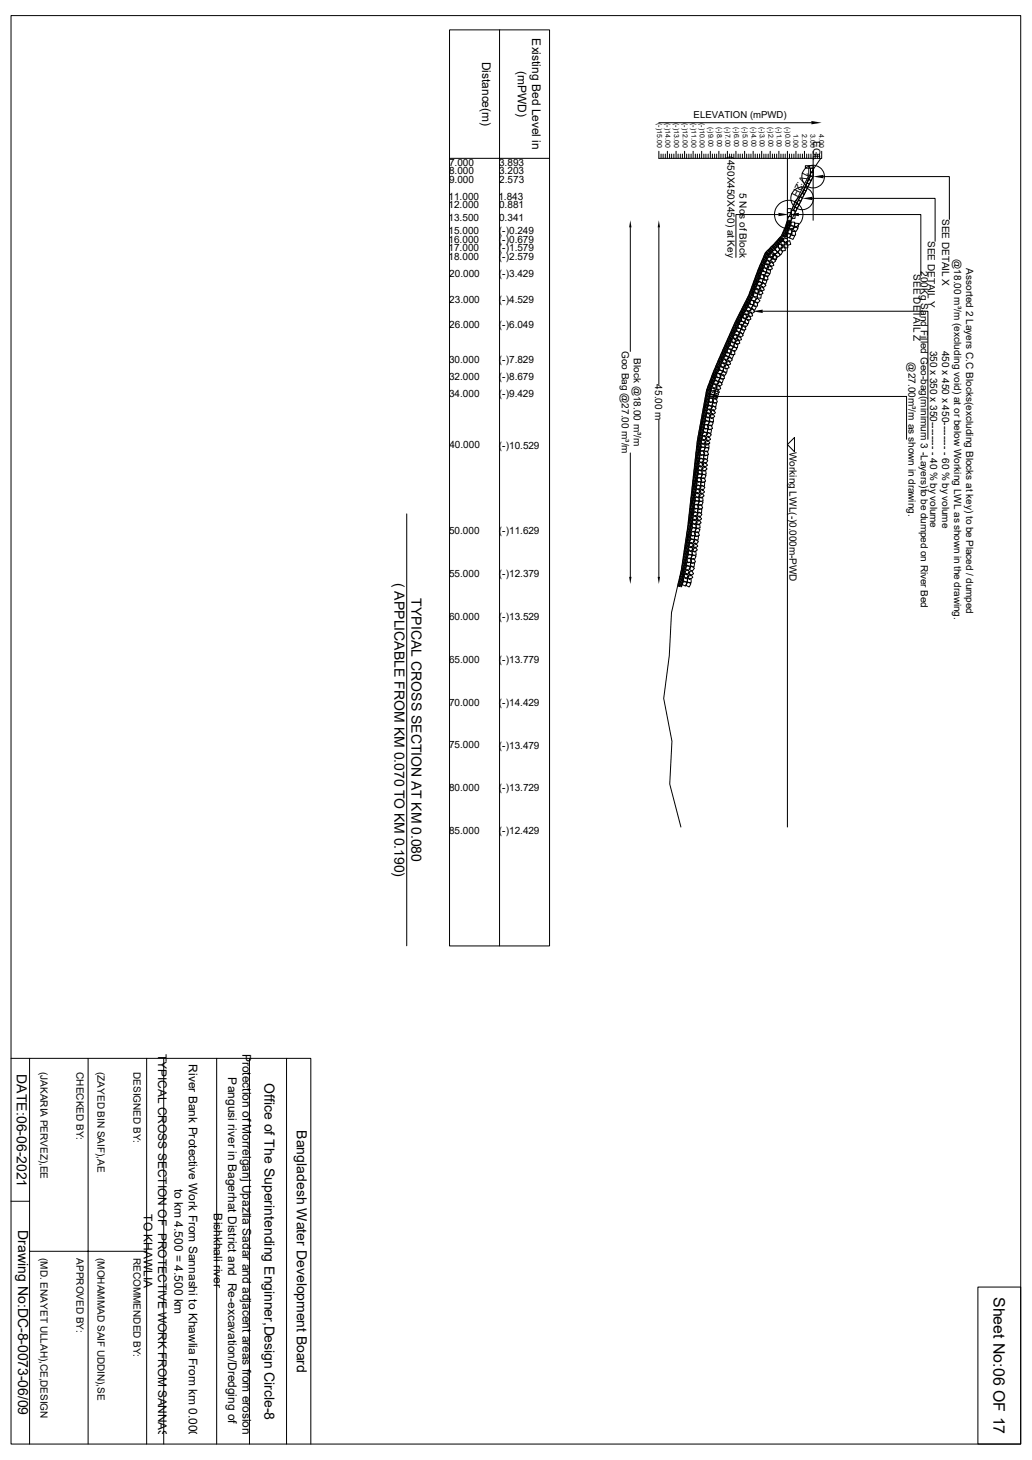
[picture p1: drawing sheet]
<svg xmlns="http://www.w3.org/2000/svg" width="297mm" height="420mm" viewBox="0 0 297 420" stroke-linecap="round" stroke-linejoin="round" font-family="sans-serif">
<g fill="none" stroke="#000" stroke-width=".29">
<path d="M3.2 4.5h290.6v410.9h-290.6zM129.4 8.6h28.8v263.5h-28.8zM143.8 8.6v263.5M189.6 35.3h43.9M129.4 45.6h28.8M189.6 43.5v2.1h46.9v-2.1M190.2 44.3v1.3M190.8 44.3v1.3M191.5 44.3v1.3M192.1 43.5v2.1M192.7 44.3v1.3M193.3 44.3v1.3"/>
<path d="M193.9 44.3v1.3M194.6 43.5v2.1M195.2 44.3v1.3M195.8 44.3v1.3M196.4 44.3v1.3M197 43.5v2.1M197.6 44.3v1.3M198.2 44.3v1.3M198.9 44.3v1.3M199.5 43.5v2.1M200.1 44.3v1.3M200.7 44.3v1.3"/>
<path d="M201.3 44.3v1.3M201.9 43.5v2.1M202.6 44.3v1.3M203.2 44.3v1.3M203.8 44.3v1.3M204.4 43.5v2.1M205 44.3v1.3M205.7 44.3v1.3M206.2 44.3v1.3M206.9 43.5v2.1M207.5 44.3v1.3M208.1 44.3v1.3"/>
<path d="M208.7 44.3v1.3M209.3 43.5v2.1M210 44.3v1.3M210.6 44.3v1.3M211.2 44.3v1.3M211.8 43.5v2.1M212.4 44.3v1.3M213 44.3v1.3M213.7 44.3v1.3M214.3 43.5v2.1M214.9 44.3v1.3M215.5 44.3v1.3"/>
<path d="M216.1 44.3v1.3M216.7 43.5v2.1M217.3 44.3v1.3M218 44.3v1.3M218.6 44.3v1.3M219.2 43.5v2.1M219.8 44.3v1.3M220.4 44.3v1.3M221.1 44.3v1.3M221.7 43.5v2.1M222.3 44.3v1.3M222.9 44.3v1.3"/>
<path d="M223.5 44.3v1.3M224.2 43.5v2.1M224.7 44.3v1.3M225.4 44.3v1.3M226 44.3v1.3M226.6 43.5v194.4M227.2 44.3v1.3M227.8 44.3v1.3M228.5 44.3v1.3M229.1 43.5v2.1M229.7 44.3v1.3M230.3 44.3v1.3"/>
<path d="M230.9 44.3v1.3M231.5 43.5v2.1M231.8 47.7h1.1v.7h-1.1zM232.2 44.3v1.3M232.7 48.4v2.1l-5 10.1M232.7 44.3v1.3M232.9 47.7h1.1v.7h-1.1zM233.3 48.4v2.2l-5 10M233.3 48.4h.7v1.1h-.7v1.1h.7v-1.1h-.7zM233.3 50.6l.6 .4-.5 .9-.7-.3-.4 1 .6 .3-.4 1-.7-.3-.5 1 .6 .3-.5 1-.6-.3-.5 1 .6 .3-.4 1-.7-.3-.5 .9 .7 .4-.6 1-.6-.3-.5 .9 .7 .4 .4-1-.6-.3 .5-1.1 .7 .4 .5-1-.7-.3 .5-1 .6 .3 .5-1-.6-.3 .5-1 .6 .3 .6-1-.7-.3 .5-1 .6 .3 .5-1-.7-.3zM233.4 44.3v1.3M233.8 57.1h35.3v12.3"/>
<path d="M234 48.4v2.4l-7.4 14.8M234 43.5v19.9M234.6 44.3v1.3M235.2 44.3v1.3M235.8 44.3v1.3M236.2 45.6l-3.2 4.9-1.9 4.9-2.3 2.5-3.9 9.9-4.6 4.9-2.2 4.9-2.7 7.4a247.3 247.3 0 0 0-12 27.1l-2.7 14.8-2.8 24.7-1.8 12.3-2.8 12.3-.7 12.4-1.6 12.3 2.4 12.3-.7 12.4 3.3 12.3M237 50.8h36.2v12.3M181.4 65.4v35.7M189.6 65.4v45.2M217.8 78.9l.2 .1-.2 .7-.5 .6zM218.2 79l.2 .1-.2 .7-.4 .7zM218.4 77.3l.2 .1-.2 .7-.5 .7z"/>
<path d="M218.6 79.2l.2 .1-.2 .7-.5 .6zM218.7 79.9l1 .4-.4 1.1-1-.4zM218.7 79.2l1.1-.2 .2 1.1-1.1 .2zM218.8 77.5l.1 .1-.2 .7-.4 .7zM219 75.9l.2-.1-.1 .6-.6 .9v-.5zM219.2 77.6l.1 .1-.2 .7-.4 .7zM219.4 76h.2l-.1 .6-.6 .8v-.4zM219.6 77.8l.9 .6-.6 .9-1-.6zM219.6 77l1.1 .1-.1 1.1-1.1-.1zM219.7 74.3h.1v.6l-.6 .8v-.4zM219.8 79.5l1.1-.2 .1 1.1-1.1 .2zM219.8 76.2h.2l-.1 .6-.6 .8v-.5z"/>
<path d="M219.8 76.3l1.1-.4 .4 1-1 .4zM220 74.5h.2l-.1 .6-.5 .8v-.5zM220.3 75.3l1-.5 .4 1.1-1 .4zM220.3 72.8h.2l-.1 .6-.6 .8v-.5zM220.4 74.7l.2-.1-.1 .6-.5 .9v-.5zM220.6 72.4l.8-.7 .1 .1a1.3 1.3 0 0 1-1.1 1zM220.6 74.5l.9-.7 .7 .9-.9 .6zM220.6 78.2l.9 .6-.6 .9-.9-.6zM220.7 73l.2-.1-.1 .6-.6 .9v-.5zM220.7 77.4l1.1 .2-.2 1.1-1.1-.2zM220.9 76.7l1-.4 .4 1-1 .5zM220.9 72.7l.8-.7 .1 .1a1.3 1.3 0 0 1-1.1 1z"/>
<path d="M221.1 73.2l.1-.1-.1 .6-.5 .8v-.4zM221.2 73l.8-.7 .1 .1a1.3 1.3 0 0 1-1.1 1zM221.3 75.7l1-.4 .4 1-1 .5zM221.6 72.8l1 .4-.4 1.1-1.1-.5zM221.7 74.9l.8-.7 .7 .9-.9 .7zM221.7 71.2l.8-.7 .2 .2a1.3 1.3 0 0 1-1.2 .9zM221.8 72.6l1.1 .3-.3 1.1-1.1-.3zM222 71.5l.8-.7 .2 .2a1.3 1.3 0 0 1-1.2 .9zM222.2 72.3l1-.5 .5 .9-.9 .6zM222.3 71.8l.8-.7 .2 .1a1.3 1.3 0 0 1-1.2 1zM222.6 73.4l1.1 .3-.3 1.1-1.1-.3zM222.6 73.2l1 .5-.4 1-1-.4z"/>
<path d="M223 73.1l1-.6 .5 1-.9 .5zM223.5 69.4l.4-.1-.5 .8-.6 .4zM223.6 71l.9 .5-.5 1-1-.6zM223.8 69.7l.4-.1-.5 .8-.6 .4zM224 70.3h1.1l.1 1.1h-1.1zM224 61.7h-12.2v12.3M224.1 70l.4-.1-.5 .7-.6 .4zM224.4 71.8l.9 .5-.6 1-.9-.6zM224.6 68.2l.3-.1-.4 .7-.7 .5zM224.7 69.5l1.1-.1 .1 1.1-1.1 .1zM224.8 71h1.1l.1 1.1-1.1 .1zM224.9 68.5l.4-.1-.5 .7-.6 .5z"/>
<path d="M225.2 68.7h.4l-.5 .7-.6 .4zM225.4 68.8l1-.3 .4 1.1-1.1 .3zM225.5 66.6h.2l-.1 .6-.6 .8zM225.6 70.2h1.1v1.1h-1.1zM225.9 66.8l.2-.1-.1 .6-.6 .9zM226.2 65.1h.2l-.1 .6-.6 .8zM226.2 69.6l1-.4 .4 1.1-1 .3zM226.3 66.9h.2l-.1 .6-.6 .8zM226.6 65.3l.1-.1v.6l-.6 .9zM226.6 67l1 .4-.4 1.1-1-.5zM226.6 62.3h1.1v1.1h-1.1zM226.6 61.2h1.1v1.1h-1.1z"/>
<path d="M226.6 60h1.1v1.2h-1.1zM226.7 63.5h.1l.1 .3-.6 1.2zM226.7 66.2l1.1-.1 .2 1.1-1.1 .1zM226.9 65.4h.2l-.1 .6-.6 .8zM227.1 63.7l.1-.1v.3l-.5 1.2zM227.5 63.8l.1-.1 .1 .4-.6 1.1zM227.6 63.9h1.1v1.1h-1.1zM227.6 67.4l1.1 .5-.5 1-1-.4zM227.7 64.7l.9 .7-.6 .9-.9-.6zM227.7 61.7h1.1v1.1h-1.1zM227.7 60.6h1.1v1.1h-1.1zM227.8 66.7l1.1-.2 .1 1.1-1.1 .2z"/>
<path d="M228.7 64.2l1.1 .1-.1 1.1-1.1-.1zM228.7 65.1l1 .6-.6 .9-1-.6zM229.9 61.7h35.1v17.3M208.5 99.9l.1 .3-.6 1.1a1.32 1.32 0 0 1 .5-1.4zM209.2 98.4v.5l-.5 .9a1.32 1.32 0 0 1 .5-1.4zM209.5 98.6l.1 .5-.5 .8a1.32 1.32 0 0 1 .4-1.3zM209.8 96.9l.1 .5-.5 .9a1.32 1.32 0 0 1 .4-1.4zM209.9 98.7l.2 .3-.6 1.1a1.32 1.32 0 0 1 .4-1.4zM210.2 97.1l.2 .3-.6 1.1a1.32 1.32 0 0 1 .4-1.4zM210.2 99.2l.9 .7-.7 .9-.9-.7zM210.3 98.3l1.1 .2-.2 1.1-1.1-.2zM210.5 97.6l1-.4 .4 1.1-1 .4z"/>
<path d="M210.5 95.4l.2 .3-.6 1.1a1.32 1.32 0 0 1 .4-1.4zM210.6 97.2l.1 .6-.6 .8a1.32 1.32 0 0 1 .5-1.4zM210.9 95.5l.1 .3-.6 1.1a1.32 1.32 0 0 1 .5-1.4zM210.9 96.6l1.1-.4 .4 1-1.1 .5zM211.2 93.9l.1 .3-.6 1.1a1.32 1.32 0 0 1 .5-1.4zM211.2 99.7l.9 .6-.7 .9-.9-.7zM211.3 95.7v.6l-.5 .8a1.32 1.32 0 0 1 .5-1.4zM211.3 95.8l.9-.7 .7 1-.9 .6zM211.3 98.8l1.1 .1-.2 1.1-1.1-.1zM211.5 98.1l1.1-.4 .3 1-1 .4zM211.5 94.1l.2 .3-.6 1.1a1.32 1.32 0 0 1 .4-1.4zM211.8 92.4l.2 .3-.6 1.1a1.32 1.32 0 0 1 .4-1.4z"/>
<path d="M211.9 94.2l.1 .6-.5 .8a1.32 1.32 0 0 1 .4-1.4zM212 97.1l1-.5 .4 1.1-1.1 .4zM212.2 92.5l.1 .6-.5 .8a1.32 1.32 0 0 1 .4-1.4zM212.3 94.2l1 .4-.4 1-1.1-.4zM212.3 96.3l.9-.7 .7 .9-.9 .7zM212.4 93.4l1.1-.1 .1 1.1-1.1 .1zM212.4 91.1l.3-.2-.2 .8-.5 .6zM212.6 92.7l.1 .3-.6 1.1a1.32 1.32 0 0 1 .5-1.4zM212.8 91.3l.3-.2-.2 .8-.6 .6zM213.1 89.6l.3-.1-.2 .8-.5 .5zM213.3 94.6l1 .5-.4 1-1-.5zM213.3 91.4l.2-.1-.1 .6-.7 .8z"/>
<path d="M213.4 92.2l.8 .7-.7 .9-.9-.8zM213.4 93.9l1.1-.2 .1 1.1-1.1 .2zM213.5 89.8l.3-.2-.2 .8-.5 .6zM213.5 91.3l1.1 .3-.2 1-1.1-.2zM213.7 90.6l1.1-.3 .3 1.1-1 .3zM213.9 88.1l.3-.1-.2 .8-.6 .6zM213.9 90l.3-.2-.2 .8-.6 .6zM214.2 89.7l1.1-.4 .3 1-1 .4zM214.3 88.3l.3-.1-.3 .8-.5 .6zM214.4 92.7l.8 .7-.7 .8-.8-.7zM214.5 91.8l1.1 .2-.3 1.1-1-.2zM214.7 88.5l.3-.2-.3 .9-.5 .5z"/>
<path d="M214.7 88.9l.9-.7 .6 1-.9 .6zM214.7 91.1l1.1-.3 .3 1-1 .4zM214.8 86.6l.1-.1-.1 .6-.6 .8zM215 86.9l.3-.2-.2 .8-.6 .6zM215.2 90.1l1.1-.3 .3 1-1 .4zM215.4 85.2l.3-.2-.3 .9-.5 .5zM215.4 87.1l.3-.2-.3 .8-.5 .6zM215.7 87.3l1 .5-.5 1-1-.5zM215.7 89.4l.9-.7 .6 1-.9 .6zM215.8 85.4l.3-.1-.3 .8-.5 .6zM215.9 86.5l1.1-.1v1.1l-1.1 .1zM216.1 83.5l.2 .1-.2 .7-.5 .7z"/>
<path d="M216.2 85.6l.3-.2-.3 .8-.5 .6zM216.6 83.6l-.1 .9-.4 .6 .2-1zM216.7 87.8l1 .5-.5 1-1-.5zM216.8 81.9l-.1 .9-.5 .6 .3-1zM216.9 87h1.1v1.1h-1.1zM216.9 83.8l.2 .1-.2 .7-.4 .7zM216.9 85.3l.8 .7-.7 .8-.8-.7zM217 84.2l1.1 .1-.2 1.1-1.1-.1zM217.1 82.1l.2 .1-.3 .7-.4 .7zM217.1 83.5l1-.5 .5 1-1 .5zM217.3 80.4l.1 .1-.2 .7-.4 .7zM217.5 82.3h.1l-.2 .8-.4 .6z"/>
<path d="M217.5 82.5l1-.5 .4 1-1 .5zM217.6 80.6l.2 .1-.2 .7-.4 .6zM217.8 81.6l.9-.7 .7 .8-.9 .8zM217.9 85.8l.8 .7-.7 .8-.8-.7zM218 84.6l1.1 .1-.1 1.1-1.1-.1zM218.1 80.7l.1 .1-.2 .7-.4 .7zM218.1 83.9l1-.5 .5 1-1 .5zM218.5 82.8l1-.4 .5 1-1 .5zM218.9 82l.8-.7 .7 .8-.9 .7zM219.5 89.5h47.5v36.9M219.7 80.3l1 .4-.4 1-1-.3zM202.1 120l.1 .1a1.29 1.29 0 0 1-.4 1.4z"/>
<path d="M202.4 118.4l.1 .1a1.29 1.29 0 0 1-.4 1.4zM202.7 116.8l.1 .1a1.29 1.29 0 0 1-.4 1.4zM202.8 118.4l.1 .1a1.29 1.29 0 0 1-.4 1.4zM203 115.1l.1 .1a1.29 1.29 0 0 1-.5 1.4zM203.1 119.3l.9-.6 .6 .9-.9 .7zM203.1 116.8l.1 .1a1.29 1.29 0 0 1-.4 1.4zM203.2 118.5l.1 .1a1.29 1.29 0 0 1-.4 1.4zM203.3 113.5l.1 .1a1.29 1.29 0 0 1-.5 1.4zM203.3 118.2l.9-.6 .6 .9-.9 .7zM203.4 115.2l.1 .1a1.29 1.29 0 0 1-.4 1.4zM203.5 116.9l.1 .1a1.29 1.29 0 0 1-.4 1.4zM203.6 111.9l.1 .1a1.29 1.29 0 0 1-.5 1.4z"/>
<path d="M203.7 113.6l.1 .1a1.29 1.29 0 0 1-.4 1.4zM203.8 115.3l.1 .1a1.29 1.29 0 0 1-.4 1.4zM204 114.8l1-.4 .4 1-1.1 .4zM204 112l.1 .1a1.29 1.29 0 0 1-.4 1.4zM204 115.6l1.1 .1-.2 1.1-1.1-.1zM204.1 110.5l.2 .1-.3 .7-.4 .6zM204.1 113.7l.1 .1a1.29 1.29 0 0 1-.4 1.4zM204.2 116.5l.8 .7-.7 .9-.8-.8zM204.2 119.5l.9-.6 .6 .9-.9 .6zM204.4 118.4l.9-.6 .6 .9-.9 .7zM204.4 112.1l.1 .1a1.29 1.29 0 0 1-.4 1.4zM204.5 112.4h1.1l.1 1.1h-1.1z"/>
<path d="M204.5 110.7h.2l-.2 .8-.5 .6zM204.6 111.9l.9-.4 .5 .9-1 .5zM204.6 113.3l1 .4-.5 1.1-1-.5zM204.7 109l.2 .1-.3 .7-.4 .6zM204.9 110.8l.2 .1-.2 .7-.5 .6zM204.9 110.9l1.1-.5 .4 1-1 .5zM205 115l1.1-.4 .4 1.1-1.1 .3zM205.1 109.1l.1 .1-.2 .7-.4 .6zM205.1 115.7l1.1 .3-.2 1.1-1.1-.3zM205.3 110l.8-.7 .7 .9-.8 .7zM205.3 116.7l.8 .7-.7 .9-.8-.7zM205.4 107.3l-.2 .9-.4 .6 .2-1z"/>
<path d="M205.5 109.3h.2l-.3 .8-.4 .6zM205.5 112.6l1.1-.1 .2 1.1-1.2 .1zM205.6 112.3l1-.5 .5 1.1-1.1 .4zM205.7 107.6l.1 .1-.2 .7-.4 .6zM205.7 113.5l1 .5-.5 1-1-.5zM205.9 105.9h.1v.6l-.6 .8v-.5zM206 111.3l1-.5 .4 1-1 .5zM206 107.7l.2 .1-.2 .7-.4 .6zM206.1 108.3l1 .5-.3 1-1.1-.4zM206.2 107.6l1.1-.2 .2 1.1-1.1 .2zM206.2 106.1l.2-.1-.1 .6-.5 .9v-.5zM206.3 110.4l.9-.7 .7 .9-.9 .7z"/>
<path d="M206.4 114h54.5v12.4M206.5 104.4h.2l-.1 .5-.6 .9v-.5zM206.6 106.2h.2l-.1 .6-.5 .8v-.5zM206.9 104.6l.2-.1-.1 .6-.6 .9v-.5zM207.1 102.9l.2-.1-.1 .6-.5 .9v-.5zM207.1 106.3l.9 .7-.7 .9-.8-.7zM207.1 108.8l1.1 .3-.4 1.1-1-.4zM207.2 105.4l1.1 .2-.1 1.1-1.1-.2zM207.2 107.9l1.1-.1 .2 1.1-1.1 .2zM207.3 104.7h.1l-.1 .6-.5 .8v-.4zM207.4 104.7l1-.4 .4 1-1 .4zM207.5 103h.2l-.1 .6-.5 .8v-.4z"/>
<path d="M207.8 103.7l1-.4 .5 1-1.1 .4zM207.9 101.4l.1 .3-.6 1.1a1.32 1.32 0 0 1 .5-1.4zM207.9 103.2h.2l-.1 .6-.5 .8v-.5zM208.2 106.7l.8 .7-.6 .9-.9-.7zM208.2 102.9l.9-.7 .7 .9-.9 .7zM208.2 105.9l1.1 .1-.1 1.1-1.1-.1zM208.2 101.6l.1 .5-.5 .9a1.32 1.32 0 0 1 .4-1.4zM208.4 105.2l1-.5 .4 1.1-1 .4zM208.6 101.7l.1 .3-.5 1.1a1.32 1.32 0 0 1 .4-1.4zM208.8 104.1l1-.4 .5 1-1 .5zM208.9 100v.6l-.5 .8a1.32 1.32 0 0 1 .5-1.4zM209.1 101.3l1 .4-.4 1-1-.4z"/>
<path d="M209.2 103.3l.9-.6 .7 .8-.9 .7zM209.3 100.2l.1 .3-.6 1.1a1.32 1.32 0 0 1 .5-1.4zM209.3 100.5l1.1-.1 .1 1.1-1.1 .1zM210.1 101.7l1.1 .5-.5 1-1-.5zM210.3 101l1.1-.2 .1 1.1-1.1 .2zM181.4 130.3v35.6M189.6 120.8v45.1M199.4 139.4l.2 .9-.3 .8-.1-.8zM199.6 137.8l.1 .9-.2 .7-.1-.7zM199.8 136.2l.1 .9-.3 .7v-.8zM199.9 139.5l.1 .9-.3 .7-.1-.8zM200 134.6l.1 .9-.2 .7-.1-.8z"/>
<path d="M200 137.9l.2 .9-.3 .7-.1-.8zM200.2 132.9l.1 .9-.3 .7-.1-.7zM200.2 136.2l.1 .9-.2 .7-.1-.7zM200.3 139.6l.1 .9-.2 .7-.1-.8zM200.3 131.3l.1 .9-.2 .7-.1-.7zM200.4 134.6l.1 .9-.3 .7v-.7zM200.4 137.9l.2 .9-.3 .7-.1-.7zM200.5 129.7l.1 .9-.2 .7-.1-.8zM200.5 137.8l1-.5 .5 1-1 .5zM200.6 133l.1 .9-.3 .7v-.8zM200.6 136.3l.1 .9-.2 .7-.1-.8zM200.6 138.5l1.1 .1-.1 1.1-1.1-.1z"/>
<path d="M200.7 128.1l.1 .8-.2 .8-.1-.8zM200.7 131.4l.2 .8-.3 .8-.1-.8zM200.8 134.7l.1 .9-.2 .7-.1-.8zM200.8 134.6l.9-.7 .7 .9-.9 .7zM200.9 126.4l.1 .9-.3 .7v-.7zM200.9 135.3l1-.1 .2 1.1-1.1 .1zM200.9 139.4l.9 .7-.7 .9-.9-.7zM200.9 129.7l.1 .9-.2 .7-.1-.7zM201 133.5l.8-.7 .7 .9-.9 .7zM201 133l.1 .9-.2 .7-.1-.7zM201 136.2l1.1 .4-.4 1-1-.4zM201.1 128.1l.1 .9-.2 .7-.1-.8z"/>
<path d="M201.2 131.4l.1 .9-.3 .7v-.8zM201.2 124.8l.1 .1a1.29 1.29 0 0 1-.4 1.4zM201.3 126.4l.1 .9-.2 .8-.1-.8zM201.3 129.8l.2 .8-.3 .8-.1-.8zM201.4 130l1-.4 .4 1-1 .4zM201.5 130.8l1.1 .1-.1 1.1-1.1-.1zM201.5 123.2l.1 .1a1.29 1.29 0 0 1-.4 1.4zM201.5 128.1l.1 .9-.2 .8-.1-.8zM201.6 124.9l.1 .1a1.29 1.29 0 0 1-.4 1.4zM201.6 137.8l1-.4 .5 1-1 .5zM201.7 126.5l.1 .9-.3 .7v-.8zM201.7 127l.9-.6 .6 .9-.9 .6z"/>
<path d="M201.7 127.6l1.1-.1 .2 1.1-1.1 .1zM201.7 131.7l.9 .7-.6 .9-.9-.7zM201.7 138.6l1.1 .2-.1 1.1-1.1-.2zM201.8 121.6l.1 .1a1.29 1.29 0 0 1-.4 1.4zM201.9 125.9l.9-.6 .6 .9-.9 .6zM201.9 128.5l1 .4-.4 1-1-.4zM201.9 123.3l.1 .1a1.29 1.29 0 0 1-.4 1.4zM201.9 134.7l.9-.6 .7 .8-.9 .7zM202 135.5l1.1-.2 .1 1.1-1.1 .2zM202 139.6l.9 .6-.7 .9-.9-.6zM202.1 125v.1a1.29 1.29 0 0 1-.4 1.4zM202.1 133.6l.8-.6 .7 .8-.9 .7z"/>
<path d="M202.1 136.3l1.1 .4-.4 1.1-1-.4zM202.2 121.7l.1 .1a1.29 1.29 0 0 1-.4 1.4zM202.4 123.4v.1a1.29 1.29 0 0 1-.4 1.4zM202.5 130.1l1-.4 .4 1-1 .4zM202.5 120.1l.1 .1a1.29 1.29 0 0 1-.4 1.4zM202.5 122.4l1.1-.4 .4 1.1-1.1 .3zM202.6 130.9l1.1 .1-.1 1.1-1.1-.1zM202.6 123.2l1.1 .2-.2 1.1-1.1-.2zM202.6 121.8l.1 .1a1.29 1.29 0 0 1-.4 1.4zM202.8 124.2l.8 .7-.7 .8-.8-.7zM202.8 127.2l.9-.7 .6 1-.9 .6zM202.8 127.8l1.1-.2 .2 1.1-1.1 .2z"/>
<path d="M202.8 131.9l.9 .6-.6 .9-.9-.6zM202.9 120.1l.1 .1a1.29 1.29 0 0 1-.4 1.4zM203 126.1l.9-.6 .6 .9-.9 .6zM203 128.6l1 .4-.4 1-1-.4zM203 120.1l1.2-.1 .1 1.1-1.1 .1zM203.2 120.9l1 .5-.5 1-1-.5zM203.6 122.6l1.1-.3 .4 1-1.1 .4zM203.7 123.4l1.1 .2-.2 1.1-1.1-.2zM203.9 124.4l.8 .7-.7 .8-.8-.7zM204.1 120.3l1.1-.1 .2 1.1-1.2 .1zM204.3 121.1l1 .5-.5 1-1-.5zM228.6 125.9v4.1l-2-2.1z"/>
<path d="M117.1 147.8v124.3M197 159l.1 .6-.3 1a1.33 1.33 0 0 1 .2-1.6zM197.2 157.4l.2 .6-.3 1a1.33 1.33 0 0 1 .1-1.6zM197.4 159l.1 .6-.2 1a1.33 1.33 0 0 1 .1-1.6zM197.5 155.7l.1 .6-.2 1a1.33 1.33 0 0 1 .1-1.6zM197.7 157.4l.1 .6-.3 1a1.33 1.33 0 0 1 .2-1.6zM197.7 154.1l.2 .6-.3 1a1.33 1.33 0 0 1 .1-1.6zM197.8 159.1l.2 .6-.3 1a1.33 1.33 0 0 1 .1-1.6zM197.9 155.8l.1 .6-.2 1a1.33 1.33 0 0 1 .1-1.6zM198 152.5l.1 .6-.3 1a1.33 1.33 0 0 1 .2-1.6zM198 157.8l.9-.7 .7 .9-.9 .7zM198 158.5l1.1-.1 .2 1.1-1.1 .1z"/>
<path d="M198.1 157.5l.1 .6-.2 1a1.33 1.33 0 0 1 .1-1.6zM198.1 154.2l.1 .6-.2 .9a1.33 1.33 0 0 1 .1-1.5zM198.2 150.9l.1 .6-.2 .9a1.33 1.33 0 0 1 .1-1.5zM198.2 156.7l.9-.7 .7 .9-1 .7zM198.2 159.4l1 .4-.4 1-1.1-.4zM198.3 155.9l.1 .6-.2 .9a1.33 1.33 0 0 1 .1-1.5zM198.3 149.3l.2 .9-.3 .7-.1-.8zM198.4 152.6l.1 .6-.3 .9a1.33 1.33 0 0 1 .2-1.5zM198.5 147.6l.2 .9-.3 .7-.1-.7zM198.5 154.3l.2 .6-.3 .9a1.33 1.33 0 0 1 .1-1.5zM198.6 151l.2 .6-.3 .9a1.33 1.33 0 0 1 .1-1.5zM198.7 146l.1 .9-.2 .7-.1-.8z"/>
<path d="M198.8 149.3l.1 .9-.3 .7-.1-.7zM198.8 153.2l1-.4 .4 1-1.1 .5zM198.8 152.7l.1 .5-.2 1a1.33 1.33 0 0 1 .1-1.5zM198.8 154l1.1 .1-.1 1.1-1.1-.1zM198.9 144.4l.1 .8-.2 .8-.1-.8zM199 147.7l.1 .8-.3 .8v-.8zM199.1 142.7l.1 .9-.3 .7-.1-.7zM199.1 151l.1 .6-.3 1a1.33 1.33 0 0 1 .2-1.6zM199.1 154.9l.8 .7-.7 .9-.8-.7zM199.1 146l.2 .9-.3 .8-.1-.8zM199.1 150.1l.9-.7 .7 .8-.9 .7zM199.1 150.8l1.1-.2 .2 1.1-1.1 .2z"/>
<path d="M199.1 157.9l.9-.6 .7 .9-.9 .6zM199.1 158.7l1.1-.1 .2 1.1-1.1 .1zM199.2 149.4l.1 .8-.2 .8-.1-.8zM199.3 141.1l.1 .9-.3 .7v-.8zM199.3 149l.8-.7 .7 .8-.9 .7zM199.3 144.4l.1 .9-.2 .7-.1-.8zM199.3 156.8l.9-.6 .6 .9-.9 .7zM199.3 159.6l1 .4-.4 1-1.1-.4zM199.3 147.7l.2 .9-.3 .7-.1-.8zM199.3 151.7l1.1 .4-.5 1.1-1-.5zM199.5 142.8l.1 .9-.3 .7v-.8zM199.6 146.1l.1 .9-.3 .7-.1-.8z"/>
<path d="M199.6 141.1l.2 .9-.3 .7-.1-.7zM199.6 145.5l1.1-.5 .4 1-1 .5zM199.7 144.4l.2 .9-.3 .7-.1-.7zM199.8 146.2l1.1 .1-.2 1.1-1.1-.1zM199.9 153.4l1-.4 .4 1-1.1 .4zM199.9 142.8l.1 .9-.2 .7-.1-.7zM199.9 154.1l1.1 .2-.1 1.1-1.1-.2zM200 142.3l.8-.7 .7 .9-.8 .7zM200 143.1l1.1-.2 .2 1.1-1.1 .2zM200 147.2l.9 .6-.6 .9-.9-.6zM200.1 141.2l.1 .9-.3 .7v-.8zM200.1 141.2l.9-.7 .7 .9-.9 .7z"/>
<path d="M200.2 155.1l.8 .7-.7 .9-.8-.7zM200.2 143.9l1.1 .4-.5 1.1-1-.5zM200.2 150.2l.9-.7 .7 .9-.9 .6zM200.3 150.9l1-.2 .2 1.1-1.1 .2zM200.4 149.1l.8-.7 .7 .9-.9 .6zM200.4 151.8l1.1 .5-.5 1-1-.4zM200.8 145.6l1-.5 .4 1-1 .5zM200.9 146.3l1.1 .2-.1 1.1-1.2-.2zM201.1 142.5l.8-.7 .7 .8-.8 .7zM201.1 143.2l1.1-.2 .2 1.1-1.1 .2zM201.1 147.3l.9 .7-.6 .8-.9-.6zM201.2 141.4l.9-.7 .7 .8-.9 .7z"/>
<path d="M201.3 144.1l1.1 .3-.5 1.1-1-.4zM195.5 167.1l.1 .6-.4 1v-1.1zM195.9 165.5l.1 .6-.4 1v-1.1zM195.9 167.2l.1 .6-.4 1 .1-1.1zM196.3 163.9v.6l-.3 1v-1.1zM196.3 165.6l.1 .6-.4 1v-1.1zM196.3 167.3l.1 .6-.4 1 .1-1.1zM196.5 162.3l.1 .6-.2 .9a1.33 1.33 0 0 1 .1-1.5zM196.6 164l.1 .6-.4 1 .1-1.1zM196.7 165.7l.1 .6-.4 1v-1.1zM196.7 166.2h1.1l.1 1.1-1.2 .1zM196.8 160.6l.1 .6-.3 1a1.33 1.33 0 0 1 .2-1.6z"/>
<path d="M196.8 165.5l.9-.6 .6 1-.9 .6zM196.8 167.1l1 .5-.5 1-1-.5zM196.9 162.3l.2 .6-.3 1a1.33 1.33 0 0 1 .1-1.6zM197 164.5l1-.6 .5 .9-.9 .6zM197.1 164.1v.6l-.3 1v-1.1zM197.1 160.7l.2 .6-.3 1a1.33 1.33 0 0 1 .1-1.6zM197.3 162.4l.1 .6-.2 1a1.33 1.33 0 0 1 .1-1.6zM197.6 160.7l.1 .6-.3 1a1.33 1.33 0 0 1 .2-1.6zM197.6 160.9l1-.4 .5 1-1.1 .4zM197.7 161.7l1.1 .1-.2 1.1-1.1-.1zM197.8 166.5h1.1v1.1h-1.1zM197.8 165.8l1-.6 .6 .9-1 .6z"/>
<path d="M197.9 167.4l.9 .5-.5 1-.9-.5zM197.9 162.6l.9 .7-.7 .9-.9-.7zM198.1 164.7l1-.6 .5 1-.9 .6zM198.7 161l1-.3 .5 1-1.1 .4zM198.8 161.8l1.1 .2-.2 1.1-1.1-.2zM199 162.8l.9 .7-.7 .8-.9-.6zM3.2 304.5h86.3v110.9M8.5 304.5v110.9M25.4 304.5v110.9M42.2 304.5v110.9M47.1 304.5v110.9M62.4 304.5v110.9"/>
<path d="M71.8 304.5v110.9M82.5 304.5v110.9M3.2 345.6h5.3M8.5 360h33.7M281.4 370.2h12.4v45.2h-12.4z"/>
<circle cx="230.9" cy="57.1" r="3.3"/>
<circle cx="234" cy="50.8" r="3.3"/>
<circle cx="227" cy="61.7" r="4.1"/>
</g>
<path d="M233.5 34.8l3 .5-3 .5zM230.8 57.1l3-.5v1zM234 50.8l3-.5v1zM181.4 63.4l.3 2h-.6zM189.6 63.4l.3 2h-.6zM224 61.2l3 .5-3 .5zM227 61.7l2.9-.5v1zM216.5 89.5l3-.4v.9zM203.4 114l3-.5v1zM181.1 165.9h.6l-.3 2.1zM189.3 165.9h.6l-.3 2.1z" fill="#000"/>
<text font-size="4.6" x="286" y="373" transform="rotate(90 286 373)">Sheet No:06 OF 17</text>
<g font-size="4">
<text x="113.6" y="167.6" transform="rotate(90 113.6 167.6)">( APPLICABLE FROM KM 0.070 TO KM 0.190)</text>
<text x="118.4" y="172.1" transform="rotate(90 118.4 172.1)">TYPICAL CROSS SECTION AT KM 0.080</text>
<text x="4.8" y="309" transform="rotate(90 4.8 309)">DATE:06-06-2021</text>
<text x="76.1" y="311.5" transform="rotate(90 76.1 311.5)">Office of The Superintending Enginner,Design Circle-8</text>
<text x="85.4" y="325.1" transform="rotate(90 85.4 325.1)">Bangladesh Water Development Board</text>
<text x="5.2" y="353.9" transform="rotate(90 5.2 353.9)">Drawing No:DC-8-0073-06/09</text>
</g>
<g font-size="3.4">
<text x="153.2" y="11.1" transform="rotate(90 153.2 11.1)">Existing Bed Level in</text>
<text x="138.8" y="17.7" transform="rotate(90 138.8 17.7)">Distance(m)</text>
<text x="149" y="20.4" transform="rotate(90 149 20.4)">(mPWD)</text>
<text x="45.5" y="303.1" transform="rotate(90 45.5 303.1)">TYPICAL CROSS SECTION OF PROTECTIVE WORK FROM SANNASH</text>
<text x="69.8" y="303.1" transform="rotate(90 69.8 303.1)">Protection of Morrelganj Upazila Sadar and adjacent areas from erosion o</text>
<text x="54.3" y="306.2" transform="rotate(90 54.3 306.2)">River Bank Protective Work From Sannashi to Khawlia From km 0.000</text>
<text x="65.6" y="310" transform="rotate(90 65.6 310)">Pangusi river in Bagerhat District and Re-excavation/Dredging of</text>
<text x="50.2" y="342" transform="rotate(90 50.2 342)">to km 4.500 = 4.500 km</text>
<text x="41.4" y="349.4" transform="rotate(90 41.4 349.4)">TO KHAWLIA</text>
<text x="61.5" y="349.1" transform="rotate(90 61.5 349.1)">Bishkhali river</text>
</g>
<g font-size="2.9">
<text x="234" y="40.6" transform="rotate(90 234 40.6)">EGL</text>
<text x="129.2" y="47.6">7.000</text>
<text x="143.6" y="47.6">3.893</text>
<text x="209.3" y="45" transform="rotate(90 209.3 45)">(450X450X450) at Key</text>
<text x="129.2" y="50.1">8.000</text>
<text x="129.2" y="52.6">9.000</text>
<text x="143.6" y="50.1">3.203</text>
<text x="143.7" y="52.6">2.573</text>
<text x="231.3" y="48.9" transform="rotate(117 231.3 48.9)">1V:2H</text>
<text x="129.1" y="57.5">11.000</text>
<text x="129.1" y="59.9">12.000</text>
<text x="143.4" y="57.5">1.843</text>
<text x="143.6" y="59.9">0.881</text>
<text x="212.8" y="55.5" transform="rotate(90 212.8 55.5)">5 Nos of Block</text>
<text x="129.1" y="63.7">13.500</text>
<text x="143.6" y="63.7">0.341</text>
<text x="271.1" y="63" transform="rotate(90 271.1 63)">SEE DETAIL X</text>
<text x="129.1" y="67.4">15.000</text>
<text x="129.1" y="69.8">16.000</text>
<text x="143.6" y="67.4">(-)0.249</text>
<text x="143.6" y="69.9">(-)0.679</text>
<text x="267" y="69.3" transform="rotate(90 267 69.3)">SEE DETAIL Y</text>
<text x="129.1" y="72.3">17.000</text>
<text x="129.1" y="74.8">18.000</text>
<text x="143.6" y="72.3">(-)1.579</text>
<text x="143.6" y="74.8">(-)2.579</text>
<text x="274.6" y="74.6" transform="rotate(90 274.6 74.6)">@18.00 m³/m (excluding void) at or below Working LWL as shown in the drawing.</text>
<text x="278" y="77.2" transform="rotate(90 278 77.2)">Assorted 2 Layers C.C Blocks(excluding Blocks at key) to be Placed / dumped</text>
<text x="129.3" y="79.7">20.000</text>
<text x="143.6" y="79.7">(-)3.429</text>
<text x="262.9" y="78.9" transform="rotate(90 262.9 78.9)">SEE DETAIL Z</text>
<text x="265" y="78.1" transform="rotate(90 265 78.1)">200Kg Sand Filled Geo-bag(minimum 3 -Layers)to be dumped on River Bed</text>
<text x="129.3" y="87.1">23.000</text>
<text x="143.6" y="87.1">(-)4.529</text>
<text x="129.3" y="94.5">26.000</text>
<text x="143.6" y="94.5">(-)6.049</text>
<text x="178.9" y="100.9" transform="rotate(90 178.9 100.9)">Goo Bag @27.00 m³/m</text>
<text x="267.7" y="100.8" transform="rotate(90 267.7 100.8)">350 x 350 x 350-------- - 40 % by volume</text>
<text x="271.1" y="100.9" transform="rotate(90 271.1 100.9)">450 x 450 x 450-------- - 60 % by volume</text>
<text x="129.2" y="104.4">30.000</text>
<text x="143.6" y="104.4">(-)7.829</text>
<text x="182.4" y="103" transform="rotate(90 182.4 103)">Block @18.00 m³/m</text>
<text x="261.5" y="104.3" transform="rotate(90 261.5 104.3)">@27.00m³/m as shown in drawing.</text>
<text x="129.2" y="109.3">32.000</text>
<text x="143.6" y="109.3">(-)8.679</text>
<text x="188.6" y="110.6" transform="rotate(90 188.6 110.6)">45.00 m</text>
<text x="129.2" y="114.2">34.000</text>
<text x="143.6" y="114.2">(-)9.429</text>
<text x="129.3" y="129">40.000</text>
<text x="143.6" y="129">(-)10.529</text>
<text x="227.2" y="129.9" transform="rotate(90 227.2 129.9)">Working LWL(-)0.000m-PWD</text>
<text x="129.2" y="153.7">50.000</text>
<text x="143.6" y="153.7">(-)11.629</text>
<text x="129.2" y="166">55.000</text>
<text x="143.6" y="166">(-)12.379</text>
<text x="129.2" y="178.3">60.000</text>
<text x="143.6" y="178.3">(-)13.529</text>
<text x="129.2" y="190.6">65.000</text>
<text x="143.6" y="190.7">(-)13.779</text>
<text x="129.2" y="203">70.000</text>
<text x="143.6" y="203">(-)14.429</text>
<text x="129.2" y="215.3">75.000</text>
<text x="143.6" y="215.3">(-)13.479</text>
<text x="129.2" y="227.6">80.000</text>
<text x="143.6" y="227.7">(-)13.729</text>
<text x="129.2" y="239.9">85.000</text>
<text x="143.6" y="240">(-)12.429</text>
<text x="11.6" y="308.4" transform="rotate(90 11.6 308.4)">(JAKARIA PERVEZ),EE</text>
<text x="22" y="308.4" transform="rotate(90 22 308.4)">CHECKED BY:</text>
<text x="28.1" y="308.4" transform="rotate(90 28.1 308.4)">(ZAYED BIN SAIF),AE</text>
<text x="38.4" y="308.4" transform="rotate(90 38.4 308.4)">DESIGNED BY:</text>
<text x="11.6" y="361.8" transform="rotate(90 11.6 361.8)">(MD. ENAYET ULLAH),CE,DESIGN</text>
<text x="22" y="362" transform="rotate(90 22 362)">APPROVED BY:</text>
<text x="28.1" y="361.8" transform="rotate(90 28.1 361.8)">(MOHAMMAD SAIF UDDIN),SE</text>
<text x="38.4" y="361.8" transform="rotate(90 38.4 361.8)">RECOMMENDED BY:</text>
</g>
<text font-size="2.8" x="199.6" y="34">ELEVATION (mPWD)</text>
<g font-size="2">
<text x="189.1" y="35.3" transform="rotate(90 189.1 35.3)">(-)15.00</text>
<text x="191.6" y="35.3" transform="rotate(90 191.6 35.3)">(-)14.00</text>
<text x="194" y="35.3" transform="rotate(90 194 35.3)">(-)13.00</text>
<text x="196.5" y="35.3" transform="rotate(90 196.5 35.3)">(-)12.00</text>
<text x="199" y="35.3" transform="rotate(90 199 35.3)">(-)11.00</text>
<text x="201.4" y="35.3" transform="rotate(90 201.4 35.3)">(-)10.00</text>
<text x="203.9" y="36.4" transform="rotate(90 203.9 36.4)">(-)9.00</text>
<text x="206.4" y="36.4" transform="rotate(90 206.4 36.4)">(-)8.00</text>
<text x="208.8" y="36.4" transform="rotate(90 208.8 36.4)">(-)7.00</text>
<text x="211.3" y="36.4" transform="rotate(90 211.3 36.4)">(-)6.00</text>
<text x="213.7" y="36.4" transform="rotate(90 213.7 36.4)">(-)5.00</text>
<text x="216.2" y="36.4" transform="rotate(90 216.2 36.4)">(-)4.00</text>
<text x="218.7" y="36.4" transform="rotate(90 218.7 36.4)">(-)3.00</text>
<text x="221.1" y="36.4" transform="rotate(90 221.1 36.4)">(-)2.00</text>
<text x="223.6" y="36.4" transform="rotate(90 223.6 36.4)">(-)1.00</text>
<text x="226.1" y="36.4" transform="rotate(90 226.1 36.4)">(-)0.00</text>
<text x="228.3" y="38.5" transform="rotate(90 228.3 38.5)">1.00</text>
<text x="230.8" y="38.5" transform="rotate(90 230.8 38.5)">2.00</text>
<text x="233.3" y="38.5" transform="rotate(90 233.3 38.5)">3.00</text>
<text x="235.8" y="38.5" transform="rotate(90 235.8 38.5)">4.00</text>
</g>
</svg>
